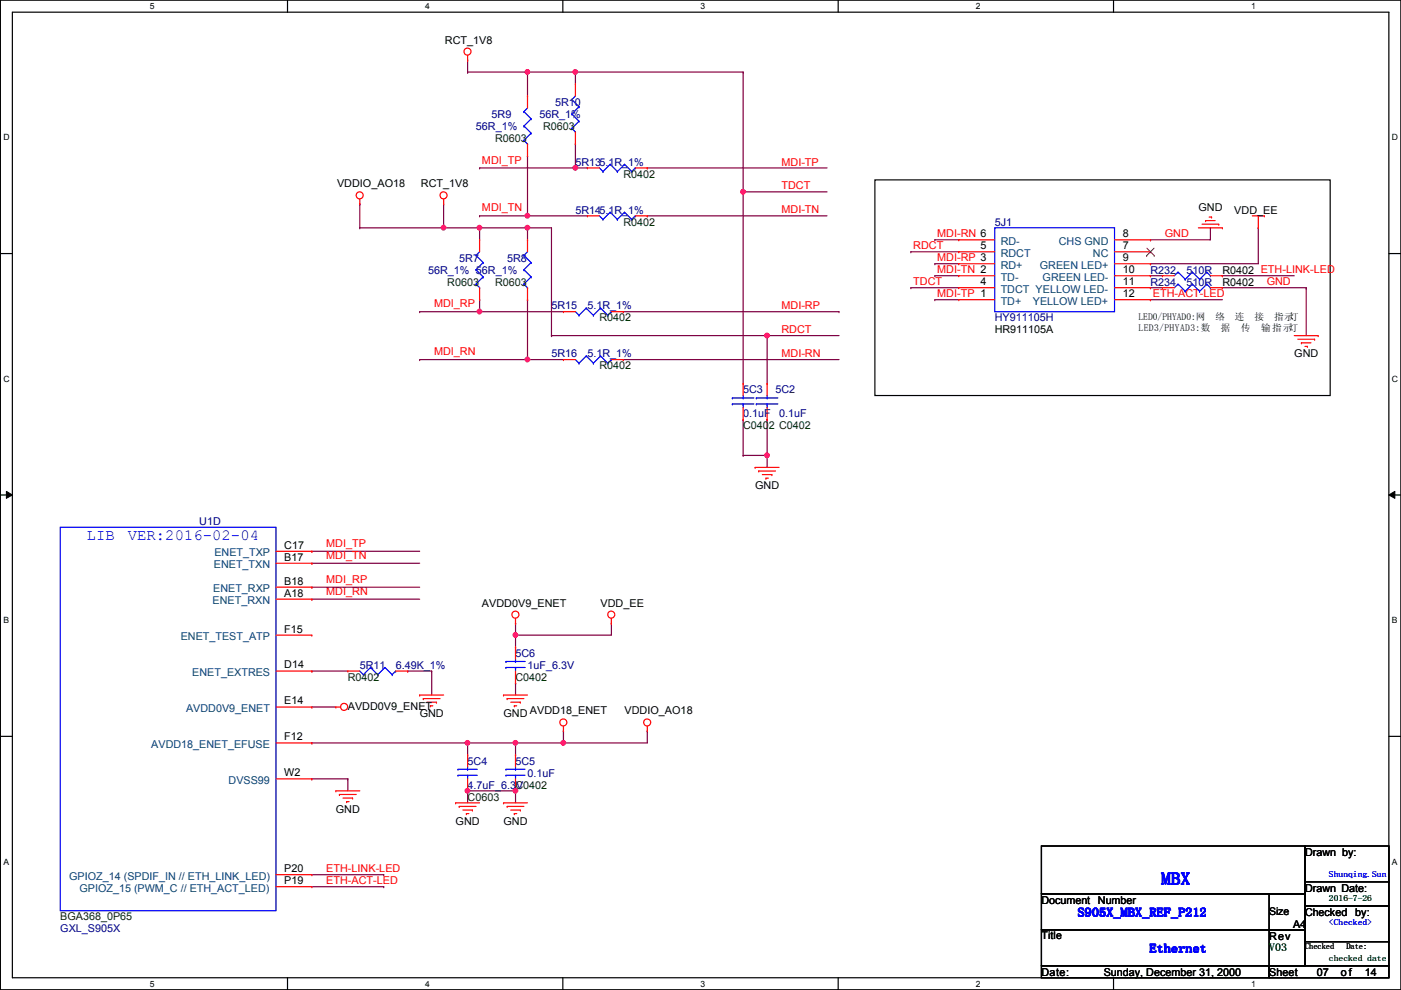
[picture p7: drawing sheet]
<svg xmlns="http://www.w3.org/2000/svg" width="297mm" height="210mm" viewBox="0 0 297 210" stroke-linecap="round" stroke-linejoin="round" font-family="sans-serif">
<path d="M.1 0h296.9v209.8h-296.9zM2.6 2.6h291.9v204.7h-291.9z" fill="none" stroke="#000" stroke-width=".25"/>
<g fill="#fff">
<path d="M31.8 .3h1v2h-1z"/>
<path d="M31.8 207.6h1v1.9h-1z"/>
</g>
<path d="M61 0v2.6M61 207.3v2.5" fill="none" stroke="#000" stroke-width=".25"/>
<g fill="#fff">
<path d="M90.1 .3h1v2h-1z"/>
<path d="M90.1 207.6h1v1.9h-1z"/>
</g>
<path d="M119.3 0v2.6M119.3 207.3v2.5" fill="none" stroke="#000" stroke-width=".25"/>
<g fill="#fff">
<path d="M148.5 .3h1v2h-1z"/>
<path d="M148.5 207.6h1v1.9h-1z"/>
</g>
<path d="M177.7 0v2.6M177.7 207.3v2.5" fill="none" stroke="#000" stroke-width=".25"/>
<g fill="#fff">
<path d="M206.9 .3h1v2h-1z"/>
<path d="M206.9 207.6h1v1.9h-1z"/>
</g>
<path d="M236.1 0v2.6M236.1 207.3v2.5" fill="none" stroke="#000" stroke-width=".25"/>
<g fill="#fff">
<path d="M265.3 .3h.9v2h-.9z"/>
<path d="M265.3 207.6h.9v1.9h-.9z"/>
<path d="M.7 28.2h1.3v1.9h-1.3z"/>
<path d="M295.1 28.2h1.3v1.9h-1.3z"/>
<path d="M.7 79.3h1.3v2h-1.3z"/>
<path d="M295.1 79.3h1.3v2h-1.3z"/>
</g>
<path d="M.1 53.8h2.5M294.5 53.8h2.5" fill="none" stroke="#000" stroke-width=".25"/>
<g fill="#fff">
<path d="M.7 130.5h1.2v2h-1.2z"/>
<path d="M295.1 130.5h1.2v2h-1.2z"/>
</g>
<path d="M.1 104.9h2.5M294.5 104.9h2.5" fill="none" stroke="#000" stroke-width=".25"/>
<path d="M1.4 104.2l1.2 .7-1.2 .8zM294.5 104.9l1.2-.7v1.5z" fill="#000"/>
<path d="M1.4 104.2l1.2 .7-1.2 .8zM294.5 104.9l1.2-.7v1.5z" fill="none" stroke="#000" stroke-width=".21"/>
<g fill="#fff">
<path d="M.7 181.7h1.2v2h-1.2z"/>
<path d="M295.1 181.7h1.2v2h-1.2z"/>
</g>
<path d="M185.5 38.1h96.5v45.8h-96.5zM.1 156.1h2.5M294.5 156.1h2.5" fill="none" stroke="#000" stroke-width=".25"/>
<path d="M157.6 40.7h.1M157.6 40.7v40.6M162.6 71.2h.1M162.6 71.2v10.1" fill="none" stroke="#800040" stroke-width=".25"/>
<circle cx="157.5" cy="40.7" r=".49" fill="#f0f"/>
<circle cx="157.5" cy="40.7" r=".49" fill="none" stroke="#f0f" stroke-width=".25"/>
<path d="M162.6 96.6h.1M162.6 96.6v2.5" fill="none" stroke="#800040" stroke-width=".25"/>
<circle cx="162.6" cy="96.5" r=".49" fill="#f0f"/>
<circle cx="162.6" cy="96.5" r=".49" fill="none" stroke="#f0f" stroke-width=".25"/>
<path d="M111.8 15.3h.1M111.8 15.3v5.1M122 15.3h.1M122 15.3v2.5M157.6 40.7h.1M157.6 40.7h17.7M162.6 71.2h.1M162.6 71.2h15.3M157.6 88.9h.1M157.6 88.9v7.7M162.6 88.9h.1M162.6 88.9v7.7" fill="none" stroke="#800040" stroke-width=".25"/>
<circle cx="111.8" cy="15.3" r=".49" fill="#f0f"/>
<circle cx="111.8" cy="15.3" r=".49" fill="none" stroke="#f0f" stroke-width=".25"/>
<path d="M111.8 15.3h.1M111.8 15.3h10.2" fill="none" stroke="#800040" stroke-width=".25"/>
<circle cx="122" cy="15.3" r=".49" fill="#f0f"/>
<circle cx="122" cy="15.3" r=".49" fill="none" stroke="#f0f" stroke-width=".25"/>
<path d="M101.7 48.3h.1M101.7 48.3v2.5M111.8 48.3h.1M111.8 48.3h5.1" fill="none" stroke="#800040" stroke-width=".25"/>
<circle cx="111.8" cy="48.3" r=".49" fill="#f0f"/>
<circle cx="111.8" cy="48.3" r=".49" fill="none" stroke="#f0f" stroke-width=".25"/>
<g fill="none" stroke="#800040" stroke-width=".25">
<path d="M157.6 15.3h.1M157.6 15.3v25.4M111.8 33.1h.1M111.8 33.1v12.7h-10.1M122 30.5h.1M122 30.5v5.1M101.7 45.8h.1M89 76.2h.1M89 66.1h.1M101.7 63.5h.1M101.7 63.5v2.6h-12.7M111.8 63.5h.1"/>
<path d="M111.8 63.5v12.7h-22.8M66.1 116.9h.1M66.1 119.4h.1M66.1 116.9h22.9M66.1 119.4h22.9M66.1 127h.1M66.1 124.5h.1M66.1 127h22.9M66.1 124.5h22.9M109.3 134.7h.1M109.3 134.7v2.5M86.4 142.3h.1"/>
<path d="M86.4 142.3h5.1M91.5 142.3h.1M91.5 142.3v5.1M99.1 167.7h.1M99.1 167.7h10.2"/>
</g>
<circle cx="99.1" cy="167.7" r=".49" fill="#f0f"/>
<circle cx="99.1" cy="167.7" r=".49" fill="none" stroke="#f0f" stroke-width=".25"/>
<path d="M99.1 157.5h.1M99.1 157.5v2.6M99.1 157.5h10.2" fill="none" stroke="#800040" stroke-width=".25"/>
<circle cx="99.1" cy="157.5" r=".49" fill="#f0f"/>
<circle cx="99.1" cy="157.5" r=".49" fill="none" stroke="#f0f" stroke-width=".25"/>
<path d="M66.1 142.3h.1M66.1 157.5h.1M66.1 149.9h.1M66.1 142.3h7.6M66.1 157.5h33M66.1 149.9h5.1M109.3 157.5h.1M109.3 157.5v2.6M99.1 167.7h.1M99.1 167.7v2.5M109.3 167.7h.1M109.3 167.7v2.5" fill="none" stroke="#800040" stroke-width=".25"/>
<circle cx="109.3" cy="167.7" r=".49" fill="#f0f"/>
<circle cx="109.3" cy="167.7" r=".49" fill="none" stroke="#f0f" stroke-width=".25"/>
<path d="M122 35.6h.1M122 35.6h2.5M109.3 132.1h.1M109.3 132.1v2.6M109.3 144.8h.1M109.3 144.8v2.6" fill="none" stroke="#800040" stroke-width=".25"/>
<circle cx="122" cy="35.6" r=".49" fill="#f0f"/>
<circle cx="122" cy="35.6" r=".49" fill="none" stroke="#f0f" stroke-width=".25"/>
<path d="M109.3 134.7h.1M129.6 132.1h.1M129.6 132.1v2.6h-20.3M66.1 165.1h.1M66.1 165.1h7.6M73.7 165.1h.1M73.7 165.1v2.6" fill="none" stroke="#800040" stroke-width=".25"/>
<circle cx="109.3" cy="134.6" r=".49" fill="#f0f"/>
<circle cx="109.3" cy="134.6" r=".49" fill="none" stroke="#f0f" stroke-width=".25"/>
<path d="M109.3 157.5h.1M119.5 155h.1M119.5 155v2.5h-10.2" fill="none" stroke="#800040" stroke-width=".25"/>
<circle cx="119.4" cy="157.5" r=".49" fill="#f0f"/>
<circle cx="119.4" cy="157.5" r=".49" fill="none" stroke="#f0f" stroke-width=".25"/>
<circle cx="109.3" cy="157.5" r=".49" fill="#f0f"/>
<circle cx="109.3" cy="157.5" r=".49" fill="none" stroke="#f0f" stroke-width=".25"/>
<g fill="none" stroke="#800040" stroke-width=".25">
<path d="M99.1 15.3h.1M99.1 15.3h12.7M101.7 35.6h.1M101.7 35.6h20.3M76.3 43.2h.1M76.3 43.2v5.1M94.1 48.3h.1M94.1 48.3h7.6M111.8 45.8h.1M111.8 45.8h12.7M157.6 96.6h.1M157.6 96.6h5"/>
<path d="M119.5 157.5h.1M137.2 155h.1M137.2 155v2.5h-17.7"/>
</g>
<circle cx="111.8" cy="45.7" r=".49" fill="#f0f"/>
<circle cx="111.8" cy="45.7" r=".49" fill="none" stroke="#f0f" stroke-width=".25"/>
<path d="M101.7 66.1h.1M101.7 66.1h17.8" fill="none" stroke="#800040" stroke-width=".25"/>
<circle cx="101.7" cy="66.1" r=".49" fill="#f0f"/>
<circle cx="101.7" cy="66.1" r=".49" fill="none" stroke="#f0f" stroke-width=".25"/>
<path d="M111.8 76.2h.1M111.8 76.2h7.7" fill="none" stroke="#800040" stroke-width=".25"/>
<circle cx="111.8" cy="76.2" r=".49" fill="#f0f"/>
<circle cx="111.8" cy="76.2" r=".49" fill="none" stroke="#f0f" stroke-width=".25"/>
<path d="M122 15.3h.1M122 15.3h35.6M101.7 48.3h.1M101.7 48.3h10.1M111.8 48.3h.1M111.8 48.3v2.5" fill="none" stroke="#800040" stroke-width=".25"/>
<circle cx="101.7" cy="48.3" r=".49" fill="#f0f"/>
<circle cx="101.7" cy="48.3" r=".49" fill="none" stroke="#f0f" stroke-width=".25"/>
<path d="M116.9 48.3v22.9M116.9 71.2h.1M116.9 71.2h45.7M162.6 71.2h.1" fill="none" stroke="#800040" stroke-width=".25"/>
<circle cx="162.6" cy="71.1" r=".49" fill="#f0f"/>
<circle cx="162.6" cy="71.1" r=".49" fill="none" stroke="#f0f" stroke-width=".25"/>
<path d="M137.2 35.6h.1M137.2 35.6h38.1M94.1 48.3h.1M94.1 43.2v5.1M137.2 45.8h.1M137.2 45.8h38.1M132.2 66.1h45.7M177.9 66.1h.1" fill="none" stroke="#800040" stroke-width=".25"/>
<circle cx="94" cy="48.3" r=".49" fill="#f0f"/>
<circle cx="94" cy="48.3" r=".49" fill="none" stroke="#f0f" stroke-width=".25"/>
<g fill="none" stroke="#800040" stroke-width=".25">
<path d="M99.1 15.3h.1M99.1 12.7v2.6M76.3 48.3h.1M76.3 48.3h17.8M193.1 53.4h.1M193.1 53.4h10.2M198.2 58.5h.1M198.2 50.8h.1M198.2 55.9h.1M198.2 55.9h5.1M198.2 58.5h5.1M198.2 50.8h5.1"/>
<path d="M243.9 55.9h.1M243.9 58.5h.1M243.9 50.8h.1M243.9 58.5h2.6M256.6 48.3h.1M256.6 48.3v2.5h-12.7M259.2 58.5h.1M259.2 58.5h15.2M266.8 48.3h.1M266.8 48.3v7.6h-22.9M132.2 76.2h.1M132.2 76.2h45.7"/>
<path d="M193.1 61h.1M193.1 61h10.2M198.2 63.5h.1M198.2 63.5h5.1M243.9 61h.1M243.9 63.5h.1M243.9 61h2.6M243.9 63.5h15.3M259.2 61h.1M259.2 61h17.7M276.9 61h.1M276.9 61v10.2"/>
<path d="M66.1 185.5h15.3M66.1 188h15.3M81.4 185.5h.1M81.4 188h.1"/>
</g>
<g fill="none" stroke="#f00" stroke-width=".25">
<path d="M99.1 12.7h.1M99.1 11.7v1M122 17.8h.1M122 17.8v2.6M111.8 20.4h.1M111.8 33.1h.1M111.8 20.4v2.5M111.8 30.5v2.6M122 30.5h.1M122 28v2.5M124.5 35.6h.1M124.5 35.6h2.6"/>
<path d="M134.7 35.6h2.5M137.2 35.6h.1M76.3 43.2h.1M76.3 42.2v1M94.1 43.2h.1M94.1 42.2v1M101.7 50.8h.1M101.7 50.8v2.6M111.8 50.8h.1M111.8 50.8v2.6M124.5 45.8h.1M124.5 45.8h2.6"/>
<path d="M134.7 45.8h2.5M137.2 45.8h.1M203.3 50.8h.1M203.3 53.4h.1M203.3 55.9h.1M203.3 58.5h.1M203.3 58.5h7.6M203.3 50.8h7.6M203.3 53.4h7.6M203.3 55.9h7.6M236.3 58.5h7.6M236.3 50.8h7.6"/>
<path d="M236.3 53.4h7.6M236.3 55.9h7.6M243.9 53.4h.1M243.9 50.8h.1M243.9 55.9h.1M243.9 58.5h.1M246.5 58.5h.1M246.5 58.5h2.5M254.1 48.3h5.1M254.8 47.5h3.6M255.6 46.8h.1M255.6 46.8h2"/>
<path d="M256.4 46h.5M256.6 58.5h2.6M256.9 46h.1M258.4 47.5h.1M259.2 48.3h.1M259.2 58.5h.1M265.5 45.8h2.6M266.8 48.3h.1M266.8 45.8v2.5M268.1 45.8h.1M101.7 63.5h.1M101.7 61v2.5"/>
<path d="M111.8 63.5h.1M111.8 61v2.5M119.5 76.2h.1M119.5 66.1h.1M119.5 76.2h2.5M119.5 66.1h2.5M129.6 76.2h2.6M129.6 66.1h2.6M132.2 76.2h.1M132.2 66.1h.1M203.3 61h.1M203.3 63.5h.1"/>
<path d="M203.3 61h7.6M203.3 63.5h7.6M236.3 61h7.6M236.3 63.5h7.6M243.9 61h.1M243.9 63.5h.1M246.5 61h.1M246.5 61h2.5M256.6 61h2.6M259.2 61h.1M274.4 71.2h5.1M275.2 71.9h3.5"/>
<path d="M275.9 72.7h.1M275.9 72.7h2.1M276.7 73.4h.5M277.2 73.4h.1M278.7 71.9h.1M279.5 71.2h.1M157.6 81.3h.1M157.6 88.9h.1M157.6 81.3v2.6M157.6 86.4v2.5M160.1 99.1h.1M160.1 99.1h5.1"/>
<path d="M160.9 99.9h.1M160.9 99.9h3.5M162.6 81.3h.1M162.6 88.9h.1M162.6 81.3v2.6M162.6 86.4v2.5M58.5 119.4h7.6M58.5 116.9h7.6M66.1 119.4h.1M66.1 116.9h.1M161.6 100.6h2.1M162.4 101.4h.1"/>
<path d="M162.4 101.4h.5M163.7 100.6h.1M58.5 127h7.6M58.5 124.5h7.6M58.5 134.7h7.6M66.1 127h.1M66.1 124.5h.1M66.1 134.7h.1M109.3 132.1h.1M109.3 137.2h.1M109.3 131.1v1M109.3 137.2v2.5"/>
<path d="M129.6 132.1h.1M129.6 131.1v1M58.5 149.9h7.6M58.5 142.3h7.6M58.5 157.5h7.6M66.1 142.3h.1M66.1 149.9h.1M66.1 157.5h.1M71.2 149.9h.1M71.2 149.9h1M73.7 142.3h.1M73.7 142.3h2.6"/>
<path d="M83.9 142.3h2.5M86.4 142.3h.1M89 147.4h.1M89 147.4h5.1M89.7 148.1h.1M89.7 148.1h3.6M90.5 148.9h2M91.3 149.6h.1M91.3 149.6h.5M92.5 148.9h.1M106.8 147.4h.1M106.8 147.4h5"/>
<path d="M107.5 148.1h.1M107.5 148.1h3.6M108.3 148.9h2M109 149.6h.1M109 149.6h.6M109.3 144.8h.1M109.3 142.3v2.5M110.3 148.9h.1M119.5 155h.1M119.5 154v1M137.2 155h.1M137.2 154v1"/>
<path d="M58.5 165.1h7.6M66.1 165.1h.1M71.2 167.7h.1M71.2 167.7h5.1M72 168.4h.1M72 168.4h3.5M72.7 169.2h2.1M73.5 170h.1M73.5 170h.5M74.8 169.2h.1M96.6 170.2h.1M96.6 170.2h5.1"/>
<path d="M97.4 171h.1M97.4 171h3.5M98.1 171.7h2.1M98.9 172.5h.1M98.9 172.5h.5M99.1 160.1h.1M99.1 167.7h.1M99.1 160.1v2.5M99.1 165.1v2.6M100.2 171.7h.1M106.8 170.2h.1M106.8 170.2h5"/>
<path d="M107.5 171h.1M107.5 171h3.6M108.3 171.7h2M109 172.5h.1M109 172.5h.6M109.3 160.1h.1M109.3 167.7h.1M109.3 160.1v2.5M109.3 165.1v2.6M110.3 171.7h.1M58.5 185.5h7.6M58.5 188h7.6"/>
<path d="M66.1 185.5h.1M66.1 188h.1"/>
<circle cx="99.1" cy="10.9" r=".75"/>
<circle cx="76.3" cy="41.4" r=".75"/>
<circle cx="94" cy="41.4" r=".75"/>
<circle cx="109.3" cy="130.3" r=".75"/>
<circle cx="129.6" cy="130.3" r=".75"/>
<circle cx="73" cy="149.9" r=".75"/>
<circle cx="119.4" cy="153.2" r=".75"/>
<circle cx="137.2" cy="153.2" r=".75"/>
</g>
<g fill="none" stroke="#000" stroke-width=".25">
<path d="M220.8 179.4h55.9v10.1h-55.9zM276.7 179.4h17.8v12.7h-17.8zM220.8 197.1h55.9v7.7h-55.9zM220.8 189.5h55.9v7.6h-55.9zM269.1 189.5h7.6v7.6h-7.6zM269.1 197.1h7.6v7.7h-7.6zM276.7 192.1h17.8v12.7h-17.8zM276.7 187h17.8M276.7 199.7h17.8M294.5 187h.1M294.5 199.7h.1M220.8 204.8h48.3v2.5h-48.3z"/>
<path d="M269.1 204.8h25.4v2.5h-25.4z"/>
</g>
<g fill="none" stroke="#00f" stroke-width=".25">
<path d="M111.1 23.7h.1M111.1 26.7h.1M111.1 29.8h.1M111.1 29.8l.7 .7M111.1 23.7l1.5 1.5M111.1 26.7l1.5 1.5M111.8 30.5h.1M111.8 22.9l-.7 .8M112.6 25.2h.1M112.6 28.2h.1M112.6 25.2l-1.5 1.5M112.6 28.2l-1.5 1.6"/>
<path d="M121.2 21.1h.1M121.2 24.2h.1M121.2 27.2h.1M121.2 21.1l1.6 1.5M121.2 24.2l1.6 1.5M121.2 27.2l.8 .8M122 28h.1M122 20.4l-.8 .7M122.8 22.6h.1M122.8 25.7h.1M122.8 22.6l-1.6 1.6M122.8 25.7l-1.6 1.5"/>
<path d="M127.1 35.6l.7 .8M127.8 36.4h.1M129.4 34.8h.1M129.4 34.8l-1.6 1.6M129.4 34.8l1.5 1.6M130.9 36.4h.1M132.4 34.8h.1M132.4 34.8l-1.5 1.6M132.4 34.8l1.5 1.6M133.9 36.4h.1M134.7 35.6h.1M134.7 35.6l-.8 .8"/>
<path d="M100.9 54.1h.1M100.9 57.2h.1M100.9 54.1l1.5 1.6M100.9 57.2l1.5 1.5M101.7 53.4l-.8 .7M102.4 55.7h.1M102.4 58.7h.1M102.4 55.7l-1.5 1.5M102.4 58.7l-1.5 1.5M111.1 54.1h.1M111.1 57.2h.1M111.1 54.1l1.5 1.6"/>
<path d="M111.1 57.2l1.5 1.5M111.8 53.4l-.7 .7M112.6 55.7h.1M112.6 58.7h.1M112.6 55.7l-1.5 1.5M112.6 58.7l-1.5 1.5M127.1 45.8l.7 .7M127.8 46.5h.1M129.4 45h.1M129.4 45l-1.6 1.5M129.4 45l1.5 1.5M130.9 46.5h.1"/>
<path d="M132.4 45h.1M132.4 45l-1.5 1.5M132.4 45l1.5 1.5M133.9 46.5h.1M134.7 45.8h.1M134.7 45.8l-.8 .7M210.9 48.3h25.4v17.8h-25.4zM249.8 57.7h.1M249.8 57.7l-.8 .8M249.8 57.7l1.5 1.5M251.3 59.2h.1M252.8 57.7h.1"/>
<path d="M252.8 57.7l-1.5 1.5M252.8 57.7l1.5 1.5M254.3 59.2h.1M255.9 57.7h.1M255.9 57.7l-1.6 1.5M255.9 57.7l.7 .8M256.6 58.5h.1M100.9 60.2h.1M100.9 60.2l.8 .8M101.7 61h.1M111.1 60.2h.1M111.1 60.2l.7 .8"/>
<path d="M111.8 61h.1M122 76.2l.8 .8M122 66.1l.8 .7M122.8 77h.1M122.8 66.8h.1M124.3 75.5h.1M124.3 65.3h.1M124.3 75.5l-1.5 1.5M124.3 75.5l1.5 1.5M124.3 65.3l-1.5 1.5M124.3 65.3l1.5 1.5M125.8 77h.1"/>
<path d="M125.8 66.8h.1M127.3 75.5h.1M127.3 65.3h.1M127.3 75.5l-1.5 1.5M127.3 75.5l1.6 1.5M127.3 65.3l-1.5 1.5M127.3 65.3l1.6 1.5M128.9 77h.1M128.9 66.8h.1M129.6 76.2h.1M129.6 66.1h.1M129.6 76.2l-.7 .8"/>
<path d="M129.6 66.1l-.7 .7M249.8 60.2h.1M249.8 60.2l-.8 .8M249.8 60.2l1.5 1.6M251.3 61.8h.1M252.8 60.2h.1M252.8 60.2l-1.5 1.6M252.8 60.2l1.5 1.6M254.3 61.8h.1M255.9 60.2h.1M255.9 60.2l-1.6 1.6M255.9 60.2l.7 .8"/>
<path d="M256.6 61h.1M155.3 85.6h.1M155.3 84.4h.1M155.3 85.6h4.5M155.3 84.4h4.5M157.6 84.4h.1M157.6 85.6h.1M157.6 83.9v.5M157.6 85.6v.8M160.4 85.6h.1M160.4 84.4h.1M160.4 85.6h4.5"/>
<path d="M160.4 84.4h4.5M162.6 84.4h.1M162.6 85.6h.1M162.6 83.9v.5M162.6 85.6v.8M12.8 111.8h45.7v81.3h-45.7zM109.3 139.7v.6M76.3 142.3l.7 .7M77 143h.1M78.6 141.5h.1M78.6 141.5l-1.6 1.5M78.6 141.5l1.5 1.5"/>
<path d="M80.1 143h.1M81.6 141.5h.1M81.6 141.5l-1.5 1.5M81.6 141.5l1.5 1.5M83.1 143h.1M83.9 142.3h.1M83.9 142.3l-.8 .7M107.3 141.5h.1M107.3 140.3h.1M107.3 141.5h4M107.3 140.3h4M109.3 140.3h.1"/>
<path d="M109.3 141.5h.1M109.3 141.5v.8M97.1 164.4h.1M97.1 163.1h.1M97.1 164.4h4.1M97.1 163.1h4.1M99.1 163.1h.1M99.1 164.4h.1M99.1 162.6v.5M99.1 164.4v.7M107.3 164.4h.1M107.3 163.1h.1"/>
<path d="M107.3 164.4h4M107.3 163.1h4M109.3 163.1h.1M109.3 164.4h.1M109.3 162.6v.5M109.3 164.4v.7"/>
</g>
<path d="M243.1 54.2h.1M243.2 52.6l1.5 1.6M244.7 52.6l-1.6 1.6M244.7 54.2h.1" fill="none" stroke="#804000" stroke-width=".21"/>
<circle cx="157.5" cy="40.7" r=".49" fill="#f0f"/>
<circle cx="157.5" cy="40.7" r=".49" fill="none" stroke="#f0f" stroke-width=".25"/>
<circle cx="162.6" cy="96.5" r=".49" fill="#f0f"/>
<circle cx="162.6" cy="96.5" r=".49" fill="none" stroke="#f0f" stroke-width=".25"/>
<circle cx="111.8" cy="15.3" r=".49" fill="#f0f"/>
<circle cx="111.8" cy="15.3" r=".49" fill="none" stroke="#f0f" stroke-width=".25"/>
<circle cx="122" cy="15.3" r=".49" fill="#f0f"/>
<circle cx="122" cy="15.3" r=".49" fill="none" stroke="#f0f" stroke-width=".25"/>
<circle cx="111.8" cy="48.3" r=".49" fill="#f0f"/>
<circle cx="111.8" cy="48.3" r=".49" fill="none" stroke="#f0f" stroke-width=".25"/>
<circle cx="99.1" cy="167.7" r=".49" fill="#f0f"/>
<circle cx="99.1" cy="167.7" r=".49" fill="none" stroke="#f0f" stroke-width=".25"/>
<circle cx="99.1" cy="157.5" r=".49" fill="#f0f"/>
<circle cx="99.1" cy="157.5" r=".49" fill="none" stroke="#f0f" stroke-width=".25"/>
<circle cx="109.3" cy="167.7" r=".49" fill="#f0f"/>
<circle cx="109.3" cy="167.7" r=".49" fill="none" stroke="#f0f" stroke-width=".25"/>
<circle cx="122" cy="35.6" r=".49" fill="#f0f"/>
<circle cx="122" cy="35.6" r=".49" fill="none" stroke="#f0f" stroke-width=".25"/>
<circle cx="109.3" cy="134.6" r=".49" fill="#f0f"/>
<circle cx="109.3" cy="134.6" r=".49" fill="none" stroke="#f0f" stroke-width=".25"/>
<circle cx="119.4" cy="157.5" r=".49" fill="#f0f"/>
<circle cx="119.4" cy="157.5" r=".49" fill="none" stroke="#f0f" stroke-width=".25"/>
<circle cx="109.3" cy="157.5" r=".49" fill="#f0f"/>
<circle cx="109.3" cy="157.5" r=".49" fill="none" stroke="#f0f" stroke-width=".25"/>
<circle cx="111.8" cy="45.7" r=".49" fill="#f0f"/>
<circle cx="111.8" cy="45.7" r=".49" fill="none" stroke="#f0f" stroke-width=".25"/>
<circle cx="101.7" cy="66.1" r=".49" fill="#f0f"/>
<circle cx="101.7" cy="66.1" r=".49" fill="none" stroke="#f0f" stroke-width=".25"/>
<circle cx="111.8" cy="76.2" r=".49" fill="#f0f"/>
<circle cx="111.8" cy="76.2" r=".49" fill="none" stroke="#f0f" stroke-width=".25"/>
<circle cx="101.7" cy="48.3" r=".49" fill="#f0f"/>
<circle cx="101.7" cy="48.3" r=".49" fill="none" stroke="#f0f" stroke-width=".25"/>
<circle cx="162.6" cy="71.1" r=".49" fill="#f0f"/>
<circle cx="162.6" cy="71.1" r=".49" fill="none" stroke="#f0f" stroke-width=".25"/>
<circle cx="94" cy="48.3" r=".49" fill="#f0f"/>
<circle cx="94" cy="48.3" r=".49" fill="none" stroke="#f0f" stroke-width=".25"/>
<text font-size="3.6" fill="#00f" x="246.2" y="187.6">MBX</text>
<g font-size="3.3" fill="#00f">
<text x="18.4" y="114.4">LIB</text>
<text x="27.1" y="114.4">VER:2016-02-04</text>
</g>
<g font-size="2.5" fill="#00f">
<text x="228.5" y="194.3">S905X_MBX_REF_P212</text>
<text x="243.8" y="201.9">Ethernet</text>
</g>
<g font-size="2.3">
<text x="94.3" y="9.2">RCT_1V8</text>
<text x="71.5" y="39.7">VDDIO_AO18</text>
<text x="89.2" y="39.7">RCT_1V8</text>
<text x="254.1" y="44.8">GND</text>
<text x="261.7" y="45.3">VDD_EE</text>
<text x="207.9" y="52.8">5</text>
<text x="238.1" y="52.8">7</text>
<text x="238.1" y="50.3">8</text>
<text x="238.1" y="55.4">9</text>
<text x="238.1" y="57.9">10</text>
<text x="259.2" y="58">R0402 ETH-LINK-LED</text>
<text x="207.9" y="60.5">4</text>
<text x="238.1" y="60.5">11</text>
<text x="238.1" y="63">12</text>
<text x="259.2" y="60.5">R0402</text>
<text x="210.9" y="70.7">HR911105A</text>
<text x="274.4" y="75.8">GND</text>
<text x="160.1" y="103.7">GND</text>
<text x="60.3" y="118.9">B17</text>
<text x="60.3" y="116.3">C17</text>
<text x="60.3" y="124">B18</text>
<text x="60.3" y="126.5">A18</text>
<text x="102.2" y="128.6">AVDD0V9_ENET</text>
<text x="127.3" y="128.6">VDD_EE</text>
<text x="60.3" y="134.1">F15</text>
<text x="60.3" y="141.7">D14</text>
<text x="60.3" y="149.4">E14</text>
<text x="73.7" y="150.5">AVDD0V9_ENET</text>
<text x="89" y="152">GND</text>
<text x="106.8" y="152">GND AVDD18_ENET</text>
<text x="132.4" y="151.5">VDDIO_AO18</text>
<text x="60.3" y="157">F12</text>
<text x="60.3" y="164.6">W2</text>
<text x="71.2" y="172.3">GND</text>
<text x="96.6" y="174.8">GND</text>
<text x="106.8" y="174.8">GND</text>
<text x="60.3" y="184.9">P20</text>
<text x="276.7" y="181.4">Drawn by:</text>
<text x="60.3" y="187.5">P19</text>
<text x="220.8" y="191.6">Document</text>
<text x="232.8" y="191.6">Number</text>
<text x="276.7" y="189.1">Drawn Date:</text>
<text x="274.1" y="196.7">A4</text>
<text x="276.7" y="194.1">Checked</text>
<text x="287.4" y="194.1">by:</text>
<text x="269.1" y="199.2">Rev</text>
<text x="220.8" y="206.8">Date:</text>
<text x="234" y="206.8">Sunday, December 31, 2000</text>
<text x="269.1" y="206.8">Sheet</text>
<text x="279.2" y="206.8">07</text>
<text x="284.3" y="206.8">of</text>
<text x="289.4" y="206.8">14</text>
</g>
<g font-size="2.3" fill="#000080">
<text x="117.7" y="22.4">5R10</text>
<text x="100.9" y="27.5">56R_1%</text>
<text x="104.2" y="25">5R9</text>
<text x="114.4" y="25">56R_1%</text>
<text x="122" y="35.1">5R135.1R_1%</text>
<text x="122" y="45.3">5R145.1R_1%</text>
<text x="210.9" y="47.8">5J1</text>
<text x="90.8" y="58">56R_1% 56R_1%</text>
<text x="97.4" y="55.5">5R7</text>
<text x="107.5" y="55.5">5R8</text>
<text x="243.9" y="58">R232</text>
<text x="251.5" y="58">510R</text>
<text x="116.9" y="65.6">5R15</text>
<text x="124.5" y="65.6">5.1R_1%</text>
<text x="243.9" y="60.5">R234</text>
<text x="251.5" y="60.5">510R</text>
<text x="210.9" y="68.2">HY911105H</text>
<text x="116.9" y="75.8">5R16</text>
<text x="124.5" y="75.8">5.1R_1%</text>
<text x="157.6" y="83.4">5C3</text>
<text x="164.4" y="83.4">5C2</text>
<text x="157.6" y="88.5">0.1uF</text>
<text x="165.2" y="88.5">0.1uF</text>
<text x="42.2" y="111.3">U1D</text>
<text x="76.3" y="141.8">5R11</text>
<text x="83.9" y="141.8">6.49K_1%</text>
<text x="109.3" y="139.3">5C6</text>
<text x="111.8" y="141.8">1uF_6.3V</text>
<text x="99.1" y="162.1">5C4</text>
<text x="99.1" y="167.2">4.7uF_6.3V</text>
<text x="109.3" y="162.1">5C5</text>
<text x="111.8" y="164.7">0.1uF</text>
<text x="12.8" y="197.7">GXL_S905X</text>
</g>
<g font-size="2.3" fill="#004000">
<text x="115.1" y="27.5">R0603</text>
<text x="105" y="30.1">R0603</text>
<text x="132.2" y="37.7">R0402</text>
<text x="132.2" y="47.8">R0402</text>
<text x="94.8" y="60.5">R0603</text>
<text x="105" y="60.5">R0603</text>
<text x="127.1" y="68.2">R0402</text>
<text x="127.1" y="78.3">R0402</text>
<text x="157.6" y="91">C0402 C0402</text>
<text x="73.7" y="144.4">R0402</text>
<text x="109.3" y="144.4">C0402</text>
<text x="109.3" y="167.2">C0402</text>
<text x="99.1" y="169.8">C0603</text>
<text x="12.8" y="195.2">BGA368_0P65</text>
</g>
<g font-size="2.3" fill="#f00">
<text x="102.2" y="34.7">MDI_TP</text>
<text x="165.7" y="35.1">MDI-TP</text>
<text x="165.7" y="40.2">TDCT</text>
<text x="102.2" y="44.8">MDI_TN</text>
<text x="165.7" y="45.3">MDI-TN</text>
<text x="193.6" y="52.9">RDCT</text>
<text x="198.7" y="50.3">MDI-RN 6</text>
<text x="247" y="50.3">GND</text>
<text x="198.7" y="58">MDI-TN 2</text>
<text x="198.7" y="55.4">MDI-RP 3</text>
<text x="92" y="65.2">MDI_RP</text>
<text x="165.7" y="65.6">MDI-RP</text>
<text x="193.6" y="60.5">TDCT</text>
<text x="198.7" y="63">MDI-TP 1</text>
<text x="244.4" y="63">ETH-ACT-LED</text>
<text x="268.6" y="60.5">GND</text>
<text x="165.7" y="70.7">RDCT</text>
<text x="92" y="75.3">MDI_RN</text>
<text x="165.7" y="75.7">MDI-RN</text>
<text x="69.2" y="116">MDI_TP</text>
<text x="69.2" y="118.5">MDI_TN</text>
<text x="69.2" y="123.6">MDI_RP</text>
<text x="69.2" y="126.1">MDI_RN</text>
<text x="69.2" y="185">ETH-LINK-LED</text>
<text x="69.2" y="187.5">ETH-ACT-LED</text>
</g>
<g font-size="2.3" fill="#004080">
<text x="212.2" y="51.9">RD-</text>
<text x="224.5" y="51.9">CHS GND</text>
<text x="212.2" y="54.4">RDCT</text>
<text x="212.2" y="57">RD+</text>
<text x="212.2" y="59.5">TD-</text>
<text x="220.5" y="57">GREEN LED+</text>
<text x="221.1" y="59.5">GREEN LED-</text>
<text x="231.7" y="54.4">NC</text>
<text x="212.2" y="62.1">TDCT YELLOW LED-</text>
<text x="212.2" y="64.6">TD+</text>
<text x="219" y="64.6">YELLOW LED+</text>
<text x="45.5" y="117.9">ENET_TXP</text>
<text x="45.2" y="125.6">ENET_RXP</text>
<text x="45.3" y="120.5">ENET_TXN</text>
<text x="45.1" y="128.1">ENET_RXN</text>
<text x="38.3" y="135.7">ENET_TEST_ATP</text>
<text x="40.8" y="143.3">ENET_EXTRES</text>
<text x="39.5" y="151">AVDD0V9_ENET</text>
<text x="32.1" y="158.6">AVDD18_ENET_EFUSE</text>
<text x="48.5" y="166.2">DVSS99</text>
<text x="14.7" y="186.5">GPIOZ_14 (SPDIF_IN // ETH_LINK_LED)</text>
<text x="16.8" y="189.1">GPIOZ_15 (PWM_C // ETH_ACT_LED)</text>
</g>
<text font-size="2.3" fill="#008000" x="269.1" y="201.6">V03</text>
<g font-size="2.2">
<text x="269.1" y="194.1">Size</text>
<text x="220.8" y="199.2">Title</text>
</g>
<g font-size="2">
<text x="241.4" y="67.8">LED0/PHYAD0:网</text>
<text x="241.4" y="70.1">LED3/PHYAD3:数</text>
<text x="257.7" y="67.8">络</text>
<text x="258.8" y="70.1">据</text>
<text x="261.8" y="67.8">相</text>
<text x="263.1" y="70.1">传</text>
<text x="266" y="67.8">要</text>
<text x="267.4" y="70.1">输指示灯</text>
<text x="270.1" y="67.8">指示</text>
<text x="273.3" y="67.8">灯</text>
</g>
<g font-size="1.8">
<text x="31.8" y="1.9">5</text>
<text x="90.1" y="1.9">4</text>
<text x="148.5" y="1.9">3</text>
<text x="206.9" y="1.9">2</text>
<text x="265.3" y="1.9">1</text>
<text x=".7" y="29.8">D</text>
<text x="295.1" y="29.8">D</text>
<text x=".7" y="80.9">C</text>
<text x="295.1" y="80.9">C</text>
<text x=".7" y="132.1">B</text>
<text x="295.1" y="132.1">B</text>
<text x=".7" y="183.3">A</text>
<text x="295.1" y="183.3">A</text>
<text x="276.7" y="201.2">Checked</text>
<text x="285.5" y="201.2">Date:</text>
<text x="31.8" y="209.2">5</text>
<text x="90.1" y="209.2">4</text>
<text x="148.5" y="209.2">3</text>
<text x="206.9" y="209.2">2</text>
<text x="265.3" y="209.2">1</text>
</g>
<g font-size="1.8" fill="#00f">
<text x="281.8" y="186">Shunqing.Sun</text>
<text x="281.8" y="196.1">&lt;Checked&gt;</text>
</g>
<g font-size="1.8" fill="#008000">
<text x="281.8" y="191.1">2016-7-26</text>
<text x="281.8" y="203.8">checked date</text>
</g>
</svg>
